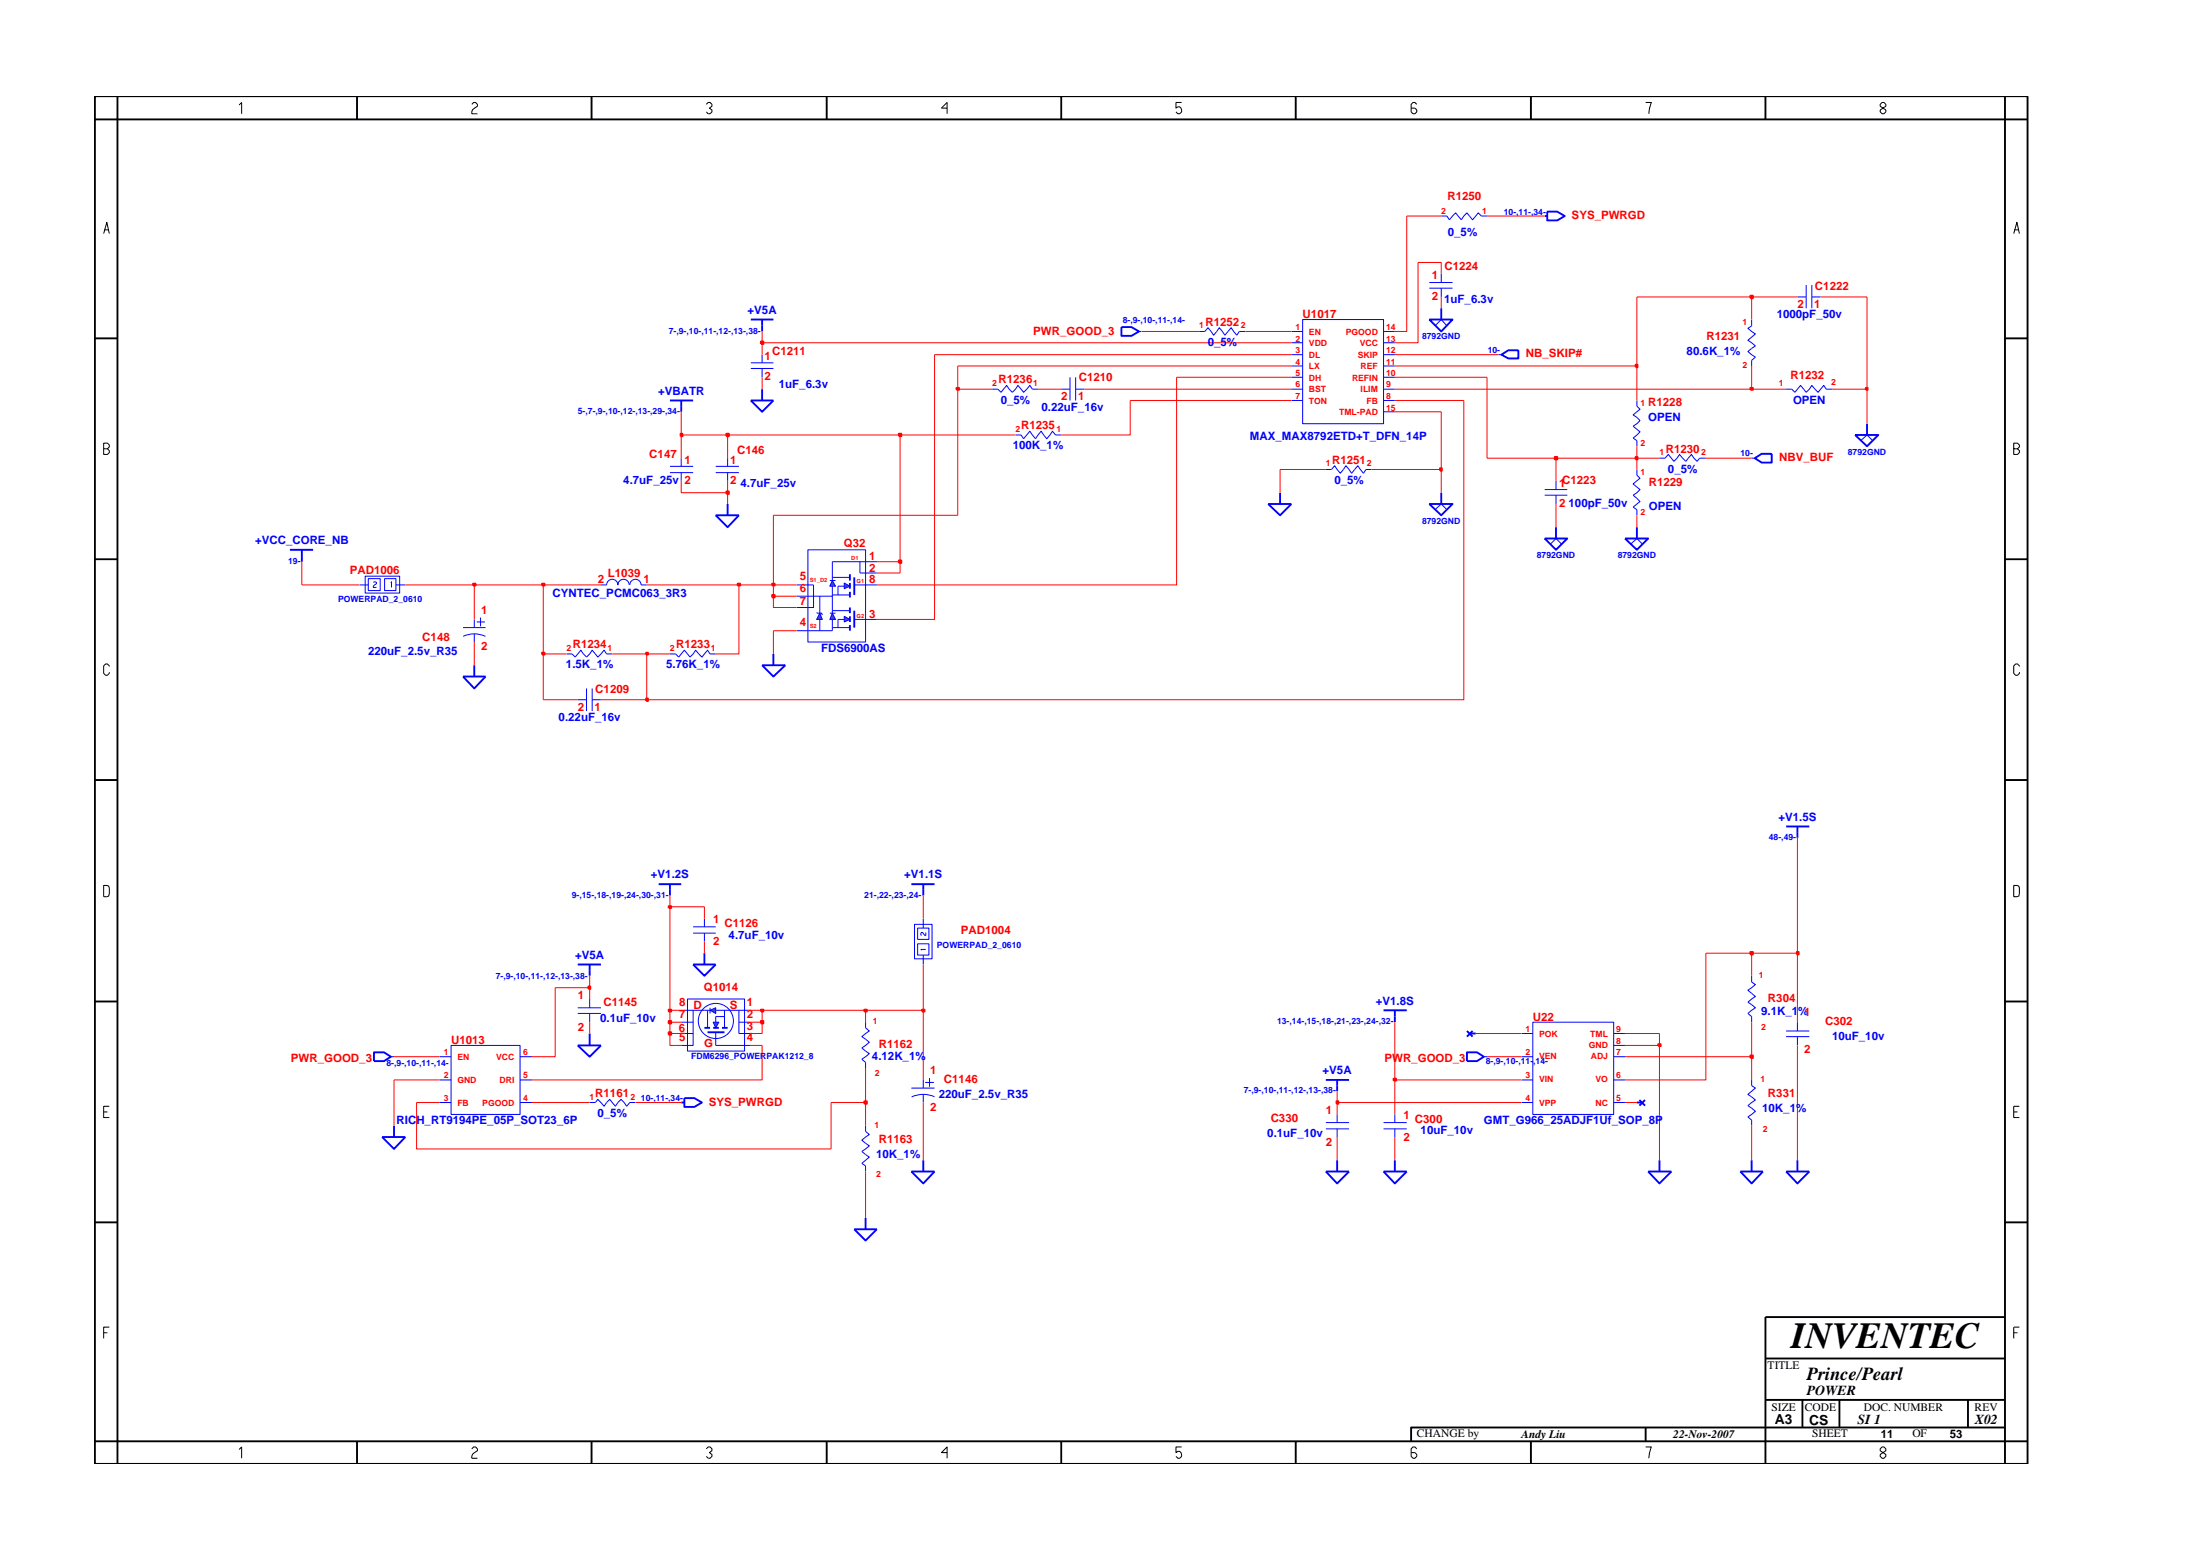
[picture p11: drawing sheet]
<svg xmlns="http://www.w3.org/2000/svg" width="297mm" height="210mm" viewBox="0 0 297 210" stroke-linecap="round" stroke-linejoin="round" font-family="sans-serif">
<path d="M101.4 49h3M101.4 49.7h3M102.9 47.9v1.1M102.9 49.7v1.2" fill="none" stroke="#00f" stroke-width=".14"/>
<path d="M101.4 54h3l-1.5 1.6zM102.9 52.5v1.5M115.3 77.9v2.4" fill="none" stroke="#00f" stroke-width=".25"/>
<path d="M112.4 78.3l.4 .8h-.8z" fill="#3c3cc8"/>
<path d="M112 78.3h.8M112.4 78.3l.4 .8h-.8z" fill="none" stroke="#00f" stroke-width=".14"/>
<path d="M114 78.7l.8 .4-.8 .3z" fill="#3c3cc8"/>
<path d="M112.4 79.1v1.2h2.4M114 78.7l.8 .4-.8 .3zM114 79.1h-.9v1.2M114.8 77.9h-2.4v.4" fill="none" stroke="#00f" stroke-width=".14"/>
<path d="M114.8 77.5v.8M114.8 78.7v.7M114.8 79.9v.7" fill="none" stroke="#00f" stroke-width=".25"/>
<path d="M110.7 82.7l.3 .9h-.7z" fill="#3c3cc8"/>
<path d="M112.4 75.8v2.1M110.3 82.7h.6l.1 .3M110.7 82.7l.3 .9h-.7z" fill="none" stroke="#00f" stroke-width=".14"/>
<path d="M115.3 82.4v2.3" fill="none" stroke="#00f" stroke-width=".25"/>
<path d="M112.4 82.7l.4 .9h-.8z" fill="#3c3cc8"/>
<path d="M112 82.7h.8M112.4 82.7l.4 .9h-.8z" fill="none" stroke="#00f" stroke-width=".14"/>
<path d="M114 83.2l.8 .4-.8 .3z" fill="#3c3cc8"/>
<g fill="none" stroke="#00f" stroke-width=".14">
<path d="M193 38.9h3.1M193 38.1h3.1M194.6 36.9v1.2M194.6 38.9v1.2M194.6 29.2h.8l.3 .5 .8-1 .8 1 .8-1 .7 1 .8-1 .4 .5h.8M243.9 38.5v3.1M244.6 38.5v3.1M134 52.5h.7l.5 .4 .7-.9 .8 .9 .7-.9 .8 .9 .9-.9 .3 .5h.8M137.1 58.7h.8l.3 .5 .9-1 .7 1 .8-1 .7 1 .8-1 .4 .5h.8M161.9 44.7h.8l.4-.5 .8 1 .7-1 .8 1 .8-1 .8 1 .3-.5h.9M193.7 44l.9-.9 .8 .9M202.3 47.9h.4"/>
<path d="M221 54v.8l.4 .4-.9 .8 .9 .8-.9 .7 .9 .8-.9 .8 .5 .4v.7M241.2 52.5h.7l.4 .4 .8-.9 .8 .9 .7-.9 .9 .9 .7-.9 .4 .5h.8M242.7 40.1h1.2M244.6 40.1h1.2M48.5 78.9h1.2M49.3 77.8h4.7v2.2h-4.7zM49.7 78.1h1.6v1.6h-1.6zM50.4 78.6l.2-.1 .2 .1v.2l-.4 .3v.2h.4M51.9 78.1h1.6v1.6h-1.6zM52.8 78.7l.1-.2v.8M53.5 78.9h1.2M81.1 78.9h.8a.76 .76 0 0 1 .8-.7 .76 .76 0 0 1 .7 .7 .76 .76 0 0 1 .8-.7 .76 .76 0 0 1 .7 .7"/>
<path d="M85 78.9a.76 .76 0 0 1 .8-.7 .76 .76 0 0 1 .8 .7h.7M90.5 62.9h3.1M90.5 63.8h3.1M92 61.8v1.1M92 63.8v1.1M96.6 62.9h3.2M96.6 63.8h3.2M98.2 61.8v1.1M98.2 63.8v1.1M107.6 78.9h2.2v3.1h-2.2M109.1 74.2h7.8v12.4h-7.8zM112.4 75.8h6"/>
<path d="M115.3 78.9h3.1M116.1 75.8v1.5h2.3M179 63.4h.8l.4-.5 .8 1 .7-1 .8 1 .8-1 .8 1 .3-.5h.8M208.6 66.1h3M208.6 66.8h3M209.3 73.4l.8-.7 .7 .7M210.1 64.9v1.2M210.1 66.8v1.2M220.2 73.4l.8-.7 .8 .7M221 63.4v.7l.4 .4-.9 .8 .9 .8-.9 .7 .9 .9-.9 .7 .5 .4v.7M224.1 61.8h.7l.4-.5 .8 1 .8-1 .8 1 .8-1 .7 1 .4-.5h.8M236.5 61.8h.4"/>
<path d="M62.5 84.7h3.1M62.5 85.9a3.6 3.6 0 0 1 3 0M64 83.6v1.1M64 85.5v1.1M64.4 83.9h1.1M64.9 83.3v1.2M76.5 88.3h.7l.5 .4 .7-1 .8 1 .8-1 .7 1 .9-1 .3 .6h.8M78 94.4h1.2M79.2 92.9v3.1M80 94.4h1.1M80 92.9v3.1M90.5 88.3h.7l.4 .4 .8-1 .8 1 .7-1 .9 1 .7-1 .4 .6h.7"/>
<path d="M107.6 80.5h4.8M110.7 80.5v2.2M110.7 83.6v1.5M112.4 80.3v2.4M112.4 83.6v1.5h-4.8M112.4 84.7h2.4M112.4 82.4h2.4M114 83.2l.8 .4-.8 .3zM114 83.6h-.9v1.1M115.3 83.6h3.1M96.6 139.3v1.8M116.9 138v.7l.5 .4-1 .8 1 .8-1 .7 1 .8-1 .7 .5 .5v.7"/>
<path d="M123.5 124.7h2.3v4.7h-2.3zM123.9 127.4h1.5v1.5h-1.5zM123.9 125.3h1.5v1.5h-1.5zM124.7 124v1.3M124.7 128.9v1.3M125 128.1h-.7l.2 .1M125 125.8v.5l-.4-.5h-.2l-.1 .2 .1 .3M205.4 139.5h1.6M207 138h10.9v12.4h-10.9zM217.9 139.5h1.5M236.5 131.7v.8l.5 .4-1 .7 1 .9-1 .7 1 .8-1 .8 .5 .4v.8M241.2 139.1h3.1"/>
<path d="M241.2 139.9h3.1M242.7 138v1.1M242.7 139.9v1.2M52.8 142.6h.4M59.4 145.7h1.5M59.4 142.6h1.5M59.4 148.8h1.5M60.9 141.1h9.3v9.3h-9.3zM70.2 145.7h1.6M70.2 142.6h1.6M70.2 148.8h1.6M79.6 148.8h.8l.3-.4 .9 .9 .7-.9 .8 .9 .7-.9 .8 .9 .4-.5h.8"/>
<path d="M116.9 151.9v.8l.5 .4-1 .8 1 .7-1 .8 1 .8-1 .8 .5 .3v.8M123 146.8h3.2M124.7 145.7v1.1M124.7 147.7v1.1M124.9 146.1h1.2M125.5 145.5v1.2M126.2 148a3.7 3.7 0 0 0-3.1 0M179 151.5h3.1M179 152.3h3.1M180.5 150.4v1.1M180.5 152.3v1.1M200.3 142.6h.5"/>
<path d="M205.4 142.6h1.6M205.4 148.8h1.6M205.4 145.7h1.6M217.9 145.7h1.5M217.9 141.1h1.5M217.9 142.6h1.5M217.9 148.8h1.5M236.5 145.7v.8l.5 .3-1 .9 1 .7-1 .8 1 .8-1 .7 .5 .5v.7"/>
</g>
<g fill="none" stroke="#00f" stroke-width=".25">
<path d="M208.6 29.2h.3M208.9 28.6h1.4l1 .6-1 .5h-1.4zM90.5 54h3.1M92 54v1.6M101.4 43.1h3M102.9 43.1v1.6M193 43.1h3.1l-1.5 1.6zM194.6 41.6v1.5M202.7 47.9l1-.6h1.3v1.1h-1.3zM96.6 69.5h3.2l-1.6 1.6zM98.2 68v1.5M171.2 68h3.2l-1.6 1.5z"/>
<path d="M172.8 66.5v1.5M208.6 72.7h3l-1.5 1.5zM210.1 71.1v1.6M219.4 72.7h3.1l-1.5 1.5zM221 71.1v1.6M236.9 61.8l1-.6h1.3v1.2h-1.3zM62.5 91.3h3.1l-1.6 1.6zM64 89.8v1.5M114.8 82v.7M114.8 83.2v.7M114.8 84.4v.7M88.9 119.3h3.1"/>
<path d="M90.5 119.3v1.5M123 119.3h3.2M124.7 119.3v1.5M241.2 111.5h3.1M242.7 111.5v1.6M79.6 139.5v1.6M93.6 130.2h3l-1.5 1.5zM95.1 128.6v1.6M95.5 139.3h2.3M186.8 136.3h3.1M188.3 136.3v1.7M198.1 139.1l.7 .8"/>
<path d="M198.4 139.5h.8M198.8 139.1l-.7 .8M50.5 142h1.3l1 .6-1 .6h-1.3zM78 141.1h3.1l-1.5 1.5zM179 158.1h3.1l-1.6 1.6zM180.5 156.6v1.5M186.8 158.1h3.1l-1.6 1.6zM188.3 156.6v1.5M198.1 142h1.3l.9 .6-.9 .6h-1.3zM222.5 158.1h3.2l-1.6 1.6zM224.1 156.6v1.5M235 158.1h3l-1.5 1.6z"/>
<path d="M236.5 156.6v1.5M241.2 158.1h3.1l-1.6 1.6zM242.7 156.6v1.5"/>
</g>
<path d="M95.9 136.3l.7-.3v.8z" fill="#3c3cc8"/>
<path d="M95.9 136.3l.7-.3v.8zM95.9 136v.8" fill="none" stroke="#00f" stroke-width=".14"/>
<path d="M96.3 138h.8l-.5 .7z" fill="#3c3cc8"/>
<g fill="none" stroke="#00f" stroke-width=".14">
<path d="M143.3 52.5h1.2M144.5 50.9v3.1M145.2 52.5h1.2M145.2 50.9v3.1M153.8 44.7h.3M174.4 46.3h1.5M174.4 49.4h1.5M174.4 52.5h1.5M174.4 44.7h1.5M174.4 47.9h1.5M174.4 50.9h1.5M174.4 54h1.5"/>
<path d="M175.9 43.1h10.9v14.1h-10.9zM186.8 44.7h1.5M186.8 47.9h1.5M186.8 50.9h1.5M186.8 54h1.5M186.8 46.3h1.5M186.8 49.4h1.5M186.8 52.5h1.5M186.8 55.6h1.5M236.5 43.1v.9l-.5 .3 1 .8-1 .8 1 .8-1 .7 1 .8-.5 .4v.8M251.2 59.5l.9-.8 .7 .8M193.7 68.8l.9-.8 .8 .8"/>
<path d="M78 136.8h3.1M78 136h3.1M79.6 134.8v1.2M79.6 136.8v1.2M92 138h1.6M92 139.5h1.6M92.8 134.8h7.7v7h-7.7zM93.6 136.3v4.8h-1.6M93.6 125.1h3M93.6 125.9h3M95.1 124v1.1M95.1 125.9v1.1"/>
<path d="M95.5 136.3v2.4M95.9 136.3h-3.9M96.3 138h.8l-.5 .7zM96.6 136.3h4.8M97.8 136.3v2.4M97.8 137.2h-1.2v.8M99.8 138h1.6M99.8 136.3v3.2h1.6M96.6 141.1h4.8M186.8 151.5h3.1M186.8 152.3h3.1M188.3 150.4v1.1"/>
<path d="M188.3 152.3v1.1"/>
<circle cx="96.7" cy="137.8" r="2.37"/>
</g>
<g fill="none" stroke="#00f" stroke-width=".25">
<path d="M151.4 44.1h1.4l1 .6-1 .6h-1.4zM250.5 58.7h3.1l-1.5 1.5zM252.1 57.2v1.5M39.1 74.2h3.2M40.8 74.2v1.6M193 68h3.1l-1.5 1.5zM194.6 66.5v1.5M102.9 89.8h3.1l-1.6 1.5zM104.4 88.3v1.5M78 130.2h3.1M79.6 130.2v1.5M95.1 138.7h.8"/>
<path d="M96.3 138.7h.8M97.5 138.7h.7M51.6 153.4h3.1l-1.5 1.7zM53.2 151.9v1.5M92 148.8h.4M92.4 148.2h1.4l1 .6-1 .6h-1.4zM123 158.1h3.2l-1.5 1.6zM124.7 156.6v1.5M179 145.7h3.1M180.5 145.7v1.6M221 148.8h.8M221.3 148.4l.8 .8"/>
<path d="M222.1 148.4l-.8 .8M115.3 165.9h3.1l-1.5 1.5zM116.9 164.4v1.5"/>
</g>
<g fill="none" stroke="#f00" stroke-width=".14">
<path d="M53.2 145.7v6.2M59.4 148.8h-3.2v6.3h56v-6.3h4.7v3.1M71.8 148.8h7.8M85.8 148.8h6.2M116.9 158.1v6.3M124.7 148.8v7.8M180.5 148.8v1.6M180.5 153.4v3.2M188.3 145.7v4.7M188.3 153.4v3.2M224.1 141.1v15.5M236.5 151.9v4.7"/>
<path d="M242.7 141.1v15.5"/>
</g>
<path d="M116.7 148.6h.3v.4h-.3z" fill="#8e2323"/>
<path d="M116.7 148.6h.3v.4h-.3z" fill="none" stroke="#f00" stroke-width=".25"/>
<path d="M116.9 144.1v4.7" fill="none" stroke="#f00" stroke-width=".14"/>
<path d="M180.5 148.6h.2v.4h-.2z" fill="#8e2323"/>
<path d="M180.5 148.6h.2v.4h-.2z" fill="none" stroke="#f00" stroke-width=".25"/>
<path d="M124.7 136.3v9.4M53.2 145.7h6.2M102.9 141.1v4.6h-31.1M180.5 147.3v1.5h24.9M219.4 148.8h1.6" fill="none" stroke="#f00" stroke-width=".14"/>
<path d="M188.2 145.6h.3v.2h-.3z" fill="#8e2323"/>
<path d="M188.2 145.6h.3v.2h-.3z" fill="none" stroke="#f00" stroke-width=".25"/>
<path d="M75 133.3v9.3h-3.2M188.3 138v7.7h17.1M230.3 128.6v17.1h-10.9M53.2 142.6h6.2M200.8 142.6h4.6M219.4 142.6h17.1v3.1" fill="none" stroke="#f00" stroke-width=".14"/>
<path d="M236.3 142.4h.4v.4h-.4z" fill="#8e2323"/>
<path d="M236.3 142.4h.4v.4h-.4z" fill="none" stroke="#f00" stroke-width=".25"/>
<path d="M90.5 139.5v1.6h1.5M236.5 138v4.6M101.4 141.1h1.5M219.4 141.1h4.7" fill="none" stroke="#f00" stroke-width=".14"/>
<path d="M223.9 140.9h.3v.3h-.3z" fill="#8e2323"/>
<path d="M223.9 140.9h.3v.3h-.3z" fill="none" stroke="#f00" stroke-width=".25"/>
<path d="M79.6 138v1.5M224.1 139.5v1.6" fill="none" stroke="#f00" stroke-width=".14"/>
<path d="M90.3 139.3h.3v.3h-.3z" fill="#8e2323"/>
<path d="M90.3 139.3h.3v.3h-.3z" fill="none" stroke="#f00" stroke-width=".25"/>
<path d="M90.5 138v1.5h1.5M102.9 138v1.5h-1.5M199.2 139.5h6.2M219.4 139.5h4.7" fill="none" stroke="#f00" stroke-width=".14"/>
<path d="M90.3 137.8h.3v.3h-.3z" fill="#8e2323"/>
<path d="M90.3 137.8h.3v.3h-.3z" fill="none" stroke="#f00" stroke-width=".25"/>
<path d="M90.5 136.3v1.7h1.5M101.4 138h1.5" fill="none" stroke="#f00" stroke-width=".14"/>
<path d="M102.7 137.8h.4v.3h-.4z" fill="#8e2323"/>
<path d="M102.7 137.8h.4v.3h-.4z" fill="none" stroke="#f00" stroke-width=".25"/>
<path d="M102.9 136.3v1.7M116.9 136.3v1.7M242.7 128.6v9.4" fill="none" stroke="#f00" stroke-width=".14"/>
<path d="M90.3 136.3h.3v.2h-.3z" fill="#8e2323"/>
<path d="M90.3 136.3h.3v.2h-.3z" fill="none" stroke="#f00" stroke-width=".25"/>
<path d="M90.5 122.4v13.9h1.5M101.4 136.3h1.5" fill="none" stroke="#f00" stroke-width=".14"/>
<path d="M102.7 136.3h.4v.2h-.4z" fill="#8e2323"/>
<path d="M102.7 136.3h.4v.2h-.4z" fill="none" stroke="#f00" stroke-width=".25"/>
<path d="M102.9 136.3h14" fill="none" stroke="#f00" stroke-width=".14"/>
<path d="M116.7 136.3h.3v.2h-.3z" fill="#8e2323"/>
<path d="M116.7 136.3h.3v.2h-.3z" fill="none" stroke="#f00" stroke-width=".25"/>
<path d="M116.9 136.3h7.8" fill="none" stroke="#f00" stroke-width=".14"/>
<path d="M124.5 136.3h.3v.2h-.3z" fill="#8e2323"/>
<path d="M124.5 136.3h.3v.2h-.3z" fill="none" stroke="#f00" stroke-width=".25"/>
<path d="M75 133.3h4.6v1.5M124.7 130.2v6.1" fill="none" stroke="#f00" stroke-width=".14"/>
<path d="M79.4 133.1h.3v.4h-.3z" fill="#8e2323"/>
<path d="M79.4 133.1h.3v.4h-.3z" fill="none" stroke="#f00" stroke-width=".25"/>
<path d="M79.6 131.7v1.6M95.1 127v1.6M230.3 128.6h6.2v3.1" fill="none" stroke="#f00" stroke-width=".14"/>
<path d="M236.3 128.5h.4v.3h-.4z" fill="#8e2323"/>
<path d="M236.3 128.5h.4v.3h-.4z" fill="none" stroke="#f00" stroke-width=".25"/>
<path d="M236.5 128.6h6.2" fill="none" stroke="#f00" stroke-width=".14"/>
<path d="M242.6 128.5h.3v.3h-.3z" fill="#8e2323"/>
<path d="M242.6 128.5h.3v.3h-.3z" fill="none" stroke="#f00" stroke-width=".25"/>
<path d="M242.7 116.2v12.4M95.1 122.4v1.6M124.7 120.8v3.2" fill="none" stroke="#f00" stroke-width=".14"/>
<path d="M90.3 122.3h.3v.2h-.3z" fill="#8e2323"/>
<path d="M90.3 122.3h.3v.2h-.3z" fill="none" stroke="#f00" stroke-width=".25"/>
<path d="M73.3 88.3v6.1h4.7M81.1 94.4h6.2M242.7 113.1v3.1M90.5 120.8v1.6h4.6" fill="none" stroke="#f00" stroke-width=".14"/>
<path d="M87.2 94.3h.3v.3h-.3z" fill="#8e2323"/>
<path d="M87.2 94.3h.3v.3h-.3z" fill="none" stroke="#f00" stroke-width=".25"/>
<path d="M197.6 54v40.4h-110.3v-6.1M64 86.6v3.2" fill="none" stroke="#f00" stroke-width=".14"/>
<path d="M73.2 88.1h.3v.2h-.3z" fill="#8e2323"/>
<path d="M73.2 88.1h.3v.2h-.3z" fill="none" stroke="#f00" stroke-width=".25"/>
<path d="M73.3 78.9v9.4h3.2M82.7 88.3h4.6" fill="none" stroke="#f00" stroke-width=".14"/>
<path d="M87.2 88.1h.3v.2h-.3z" fill="#8e2323"/>
<path d="M87.2 88.1h.3v.2h-.3z" fill="none" stroke="#f00" stroke-width=".25"/>
<path d="M126.2 47.9v35.7h-7.8M64 78.9v4.7M99.8 78.9v9.4h-3.2M87.3 88.3h3.2M104.4 80.5v1.5h3.2M107.6 85.1h-3.2v3.2" fill="none" stroke="#f00" stroke-width=".14"/>
<path d="M104.3 80.3h.3v.3h-.3z" fill="#8e2323"/>
<path d="M104.3 80.3h.3v.3h-.3z" fill="none" stroke="#f00" stroke-width=".25"/>
<path d="M40.8 75.8v3.1h7.7M54.7 78.9h9.3M104.4 78.9v1.6h3.2" fill="none" stroke="#f00" stroke-width=".14"/>
<path d="M63.9 78.8h.3v.2h-.3z" fill="#8e2323"/>
<path d="M63.9 78.8h.3v.2h-.3z" fill="none" stroke="#f00" stroke-width=".25"/>
<path d="M64 78.9h9.3" fill="none" stroke="#f00" stroke-width=".14"/>
<path d="M73.2 78.8h.3v.2h-.3z" fill="#8e2323"/>
<path d="M73.2 78.8h.3v.2h-.3z" fill="none" stroke="#f00" stroke-width=".25"/>
<path d="M73.3 78.9h7.8M87.3 78.9h12.5" fill="none" stroke="#f00" stroke-width=".14"/>
<path d="M99.6 78.8h.3v.2h-.3z" fill="#8e2323"/>
<path d="M99.6 78.8h.3v.2h-.3z" fill="none" stroke="#f00" stroke-width=".25"/>
<path d="M99.8 78.9h4.6" fill="none" stroke="#f00" stroke-width=".14"/>
<path d="M104.3 78.8h.3v.2h-.3z" fill="#8e2323"/>
<path d="M104.3 78.8h.3v.2h-.3z" fill="none" stroke="#f00" stroke-width=".25"/>
<path d="M158.9 50.9v28h-40.5M104.4 69.5v9.4h3.2M118.4 75.8h3.1v1.5h-3.1" fill="none" stroke="#f00" stroke-width=".14"/>
<path d="M121.4 75.6h.3v.4h-.3z" fill="#8e2323"/>
<path d="M121.4 75.6h.3v.4h-.3z" fill="none" stroke="#f00" stroke-width=".25"/>
<path d="M121.5 58.7v17.1M129.3 52.5v17h-24.9M92 64.9v1.6h6.2v1.5M210.1 68v3.1M221 69.5v1.6" fill="none" stroke="#f00" stroke-width=".14"/>
<path d="M98.1 66.3h.3v.4h-.3z" fill="#8e2323"/>
<path d="M98.1 66.3h.3v.4h-.3z" fill="none" stroke="#f00" stroke-width=".25"/>
<path d="M98.2 64.9v1.6M179 63.4h-6.2v3.1M185.2 63.4h9.4v3.1M210.1 61.8v3.1" fill="none" stroke="#f00" stroke-width=".14"/>
<path d="M194.4 63.2h.3v.3h-.3z" fill="#8e2323"/>
<path d="M194.4 63.2h.3v.3h-.3z" fill="none" stroke="#f00" stroke-width=".25"/>
<path d="M92 58.7v3.1M98.2 58.7v3.1M194.6 55.6v7.8M200.8 50.9v10.9h9.3M221 61.8v1.6" fill="none" stroke="#f00" stroke-width=".14"/>
<path d="M209.9 61.7h.4v.3h-.4z" fill="#8e2323"/>
<path d="M209.9 61.7h.4v.3h-.4z" fill="none" stroke="#f00" stroke-width=".25"/>
<path d="M210.1 61.8h10.9" fill="none" stroke="#f00" stroke-width=".14"/>
<path d="M220.8 61.7h.3v.3h-.3z" fill="#8e2323"/>
<path d="M220.8 61.7h.3v.3h-.3z" fill="none" stroke="#f00" stroke-width=".25"/>
<path d="M221 60.2v1.6h3.1M230.3 61.8h6.2" fill="none" stroke="#f00" stroke-width=".14"/>
<path d="M91.9 58.5h.2v.4h-.2z" fill="#8e2323"/>
<path d="M91.9 58.5h.2v.4h-.2z" fill="none" stroke="#f00" stroke-width=".25"/>
<path d="M92 55.6v3.1h6.2" fill="none" stroke="#f00" stroke-width=".14"/>
<path d="M98.1 58.5h.3v.4h-.3z" fill="#8e2323"/>
<path d="M98.1 58.5h.3v.4h-.3z" fill="none" stroke="#f00" stroke-width=".25"/>
<path d="M98.2 58.7h23.3" fill="none" stroke="#f00" stroke-width=".14"/>
<path d="M121.4 58.5h.3v.4h-.3z" fill="#8e2323"/>
<path d="M121.4 58.5h.3v.4h-.3z" fill="none" stroke="#f00" stroke-width=".25"/>
<path d="M102.9 50.9v1.6M121.5 58.7h15.6M174.4 54h-21.8v4.7h-9.3M188.3 55.6h6.3M188.3 54h9.3M221 49.4v4.6M252.1 52.5v4.7" fill="none" stroke="#f00" stroke-width=".14"/>
<path d="M129.1 52.4h.4v.2h-.4z" fill="#8e2323"/>
<path d="M129.1 52.4h.4v.2h-.4z" fill="none" stroke="#f00" stroke-width=".25"/>
<path d="M129.3 49.4v3.1h4.7M140.2 52.5h3.1M146.4 52.5h28M188.3 52.5h48.2" fill="none" stroke="#f00" stroke-width=".14"/>
<path d="M236.3 52.4h.4v.2h-.4z" fill="#8e2323"/>
<path d="M236.3 52.4h.4v.2h-.4z" fill="none" stroke="#f00" stroke-width=".25"/>
<path d="M236.5 49.4v3.1h4.7M247.4 52.5h4.7" fill="none" stroke="#f00" stroke-width=".14"/>
<path d="M251.9 52.4h.3v.2h-.3z" fill="#8e2323"/>
<path d="M251.9 52.4h.3v.2h-.3z" fill="none" stroke="#f00" stroke-width=".25"/>
<path d="M129.3 49.4h45.1M158.9 50.9h15.5M188.3 50.9h12.5M188.3 49.4h32.7M252.1 40.1v12.4" fill="none" stroke="#f00" stroke-width=".14"/>
<path d="M220.8 49.2h.3v.4h-.3z" fill="#8e2323"/>
<path d="M220.8 49.2h.3v.4h-.3z" fill="none" stroke="#f00" stroke-width=".25"/>
<path d="M102.9 46.3v1.6M126.2 47.9h48.2M188.3 47.9h14M221 40.1v9.3" fill="none" stroke="#f00" stroke-width=".14"/>
<path d="M102.7 46.1h.4v.3h-.4z" fill="#8e2323"/>
<path d="M102.7 46.1h.4v.3h-.4z" fill="none" stroke="#f00" stroke-width=".25"/>
<path d="M189.9 29.2v15.5h-1.6M191.5 35.4v10.9h-3.2M102.9 44.7v1.6h71.5M154.1 44.7h7.8M168.2 44.7h6.2M194.6 40.1v1.5M221 40.1h15.5v3" fill="none" stroke="#f00" stroke-width=".14"/>
<path d="M236.3 39.9h.4v.3h-.4z" fill="#8e2323"/>
<path d="M236.3 39.9h.4v.3h-.4z" fill="none" stroke="#f00" stroke-width=".25"/>
<path d="M189.9 29.2h4.7M191.5 35.4h3.1v1.5M200.8 29.2h7.8M236.5 40.1h6.2M245.8 40.1h6.3" fill="none" stroke="#f00" stroke-width=".14"/>
<g fill="none" stroke="#000" stroke-width=".25">
<path d="M12.8 13h261v184.6h-261zM15.9 13v184.6M48.2 13v3.1M79.9 13v3.1M111.6 13v3.1M143.3 13v3.1M174.9 13v3.1M206.7 13v3.1M238.4 13v3.1M270.7 13v184.6M273.8 16.1h-261M12.8 45.7h3.1"/>
<path d="M270.7 45.7h3.1M12.8 75.5h3.1M270.7 75.5h3.1M12.8 105.3h3.1M270.7 105.3h3.1M12.8 135.2h3.1M270.7 135.2h3.1M12.8 165h3.1M270.7 177.7h-32.3v19.9M270.7 165h3.1M48.2 194.5v3.1M79.9 194.5v3.1"/>
<path d="M111.6 194.5v3.1M143.3 194.5v3.1M174.9 194.5v3.1M206.7 194.5v3.1M222.2 192.6v1.9M238.4 183.3h32.3M238.4 188.9h32.3M243.4 188.9v3.7M248.4 188.9v3.7M265.7 188.9v3.7M270.7 192.6h-80.2v1.9M273.8 194.5h-261"/>
</g>
<g fill="none" stroke="#000" stroke-width=".14">
<path d="M32.3 14.2l.3-.4v1.6M63.7 14.1l.3-.3h.2l.3 .3v.2l-.5 .4-.3 .4v.3h.8M95.4 14.1l.2-.3h.3l.2 .3v.2l-.3 .3 .3 .2v.3l-.2 .3h-.3l-.2-.3M127.9 14.6h-.8l.8-.8v1.6M159.5 13.8h-.7v.8l.2-.2a.5 .5 0 0 1 .5 .7l-.2 .3h-.3l-.2-.3M191.3 14.1l-.3-.3h-.2l-.3 .3v1l.3 .3h.2l.3-.3v-.3l-.3-.2h-.5M222.2 13.8h.8l-.4 1.6M254.1 13.8l-.2 .3v.2l.7 .5v.3l-.2 .3h-.3l-.2-.3v-.3l.7-.5v-.2l-.2-.3zM14 31.5l.4-1.5 .4 1.5M14.1 31h.6M271.9 31.5l.4-1.5 .4 1.5M272 31h.6"/>
<path d="M14 59.8h.5l.3 .3v.2l-.3 .3 .3 .2v.3l-.3 .2h-.5zM14 60.6h.5M271.9 60.6h.5l.3-.3v-.2l-.3-.3h-.5v1.5h.5l.3-.2v-.3l-.3-.2M14.8 89.9l-.3-.3h-.2l-.3 .3v1l.3 .2h.2l.3-.2v-.2M272.7 89.9l-.3-.3h-.3l-.2 .3v1l.2 .2h.3l.3-.2v-.2M14 119.5l.7 .1 .1 .2-.1 1.1-.7 .1zM271.9 119.5l.7 .1 .1 .2-.1 1.1-.7 .1zM14 150.1h.5M14.8 149.3h-.8v1.5h.8M271.9 150.1h.5M272.7 149.3h-.8v1.5h.8M14 179.9h.5"/>
<path d="M14.8 179.1h-.8v1.5M271.9 179.9h.5M272.7 179.1h-.8v1.5M32.3 195.6l.3-.3v1.5M63.7 195.5l.3-.2h.2l.3 .2v.3l-.7 .5-.1 .2v.3h.8M95.4 195.5l.2-.2h.3l.2 .2v.3l-.3 .2 .3 .3v.2l-.2 .3h-.3l-.2-.3M127.9 196h-.8l.8-.7v1.5M159.5 195.3h-.7v.7l.2-.1a.5 .5 0 0 1 .5 .6l-.2 .3h-.3l-.2-.3M191.3 195.5l-.3-.2h-.2l-.3 .2v1l.3 .3h.2l.3-.3v-.2l-.3-.3h-.5M222.2 195.3h.8l-.4 1.5M254.1 195.3l-.2 .2v.3l.7 .5v.2l-.2 .3h-.3l-.2-.3v-.2l.7-.5v-.3l-.2-.2z"/>
</g>
<text font-size="5" x="241.8" y="182">INVENTEC</text>
<text font-size="2.5" x="244" y="186.3">Prince/Pearl</text>
<g font-size="1.9">
<text x="244" y="188.2">POWER</text>
<text x="239.6" y="192.2">A3</text>
<text x="244.3" y="192.3">CS</text>
<text x="250.8" y="192.2">SI 1</text>
<text x="266.6" y="192.2">X02</text>
</g>
<g font-size="1.6" fill="#f00">
<text x="195.4" y="27">R1250</text>
<text x="212.2" y="29.6">SYS_PWRGD</text>
<text x="193.3" y="37.7">1</text>
<text x="193.3" y="40.5">2</text>
<text x="195" y="36.4">C1224</text>
<text x="242.7" y="41.6">2</text>
<text x="245" y="41.6">1</text>
<text x="245.1" y="39.1">C1222</text>
<text x="104.2" y="47.9">C1211</text>
<text x="139.5" y="45.1">PWR_GOOD_3</text>
<text x="162.8" y="44">R1252</text>
<text x="175.9" y="43">U1017</text>
<text x="230.4" y="45.9">R1231</text>
<text x="103.2" y="48.6">1</text>
<text x="103.2" y="51.3">2</text>
<text x="134.8" y="51.7">R1236</text>
<text x="145.7" y="51.5">C1210</text>
<text x="206" y="48.2">NB_SKIP#</text>
<text x="241.7" y="51.2">R1232</text>
<text x="137.9" y="57.9">R1235</text>
<text x="143.3" y="54">2</text>
<text x="145.6" y="54">1</text>
<text x="222.5" y="54.8">R1228</text>
<text x="87.7" y="61.8">C147</text>
<text x="92.4" y="62.6">1</text>
<text x="98.6" y="62.6">1</text>
<text x="98.6" y="65.3">2</text>
<text x="99.5" y="61.3">C146</text>
<text x="179.9" y="62.6">R1251</text>
<text x="210.5" y="65.7">1</text>
<text x="210.9" y="65.3">C1223</text>
<text x="222.6" y="65.6">R1229</text>
<text x="224.9" y="61.1">R1230</text>
<text x="240.2" y="62.2">NBV_BUF</text>
<text x="210.5" y="68.4">2</text>
<text x="47.2" y="77.5">PAD1006</text>
<text x="82.1" y="77.9">L1039</text>
<text x="113.9" y="73.9">Q32</text>
<text x="117.4" y="75.6">1</text>
<text x="117.4" y="77.2">2</text>
<text x="65" y="82.8">1</text>
<text x="80.7" y="78.7">2</text>
<text x="86.9" y="78.7">1</text>
<text x="108" y="78.3">5</text>
<text x="108" y="79.8">6</text>
<text x="108" y="81.6">7</text>
<text x="117.4" y="83.3">3</text>
<text x="117.4" y="78.7">8</text>
<text x="57" y="86.5">C148</text>
<text x="65" y="87.7">2</text>
<text x="77.3" y="87.4">R1234</text>
<text x="91.3" y="87.4">R1233</text>
<text x="108" y="84.5">4</text>
<text x="78" y="96">2</text>
<text x="80.3" y="96">1</text>
<text x="80.4" y="93.5">C1209</text>
<text x="96.3" y="124.5">1</text>
<text x="97.8" y="125.1">C1126</text>
<text x="129.7" y="126">PAD1004</text>
<text x="96.3" y="127.5">2</text>
<text x="78" y="134.8">1</text>
<text x="81.5" y="135.7">C1145</text>
<text x="91.7" y="135.8">8</text>
<text x="91.7" y="137.3">7</text>
<text x="93.6" y="136.2">D</text>
<text x="95" y="133.8">Q1014</text>
<text x="98.6" y="136.2">S</text>
<text x="100.8" y="135.8">1</text>
<text x="100.8" y="137.3">2</text>
<text x="207" y="137.8">U22</text>
<text x="238.7" y="135.2">R304</text>
<text x="39.3" y="143.4">PWR_GOOD_3</text>
<text x="60.9" y="140.8">U1013</text>
<text x="78" y="139.1">2</text>
<text x="91.6" y="139.3">6</text>
<text x="91.7" y="140.5">5</text>
<text x="95.1" y="141.2">G</text>
<text x="100.8" y="140.5">4</text>
<text x="100.8" y="138.9">3</text>
<text x="118.6" y="141.5">R1162</text>
<text x="186.9" y="143.4">PWR_GOOD_3</text>
<text x="243.6" y="142.1">2</text>
<text x="246.4" y="138.4">C302</text>
<text x="80.4" y="148">R1161</text>
<text x="95.7" y="149.2">SYS_PWRGD</text>
<text x="125.6" y="145">1</text>
<text x="125.6" y="149.9">2</text>
<text x="127.4" y="146.1">C1146</text>
<text x="238.7" y="148">R331</text>
<text x="118.6" y="154.2">R1163</text>
<text x="171.6" y="151.4">C330</text>
<text x="179" y="154.6">2</text>
<text x="179" y="150.4">1</text>
<text x="189.5" y="151">1</text>
<text x="189.5" y="153.9">2</text>
<text x="191" y="151.5">C300</text>
</g>
<g font-size="1.6" fill="#00f">
<text x="195.5" y="31.9">0_5%</text>
<text x="195" y="40.9">1uF_6.3v</text>
<text x="100.9" y="42.4">+V5A</text>
<text x="163.1" y="46.7">0_5%</text>
<text x="227.7" y="47.9">80.6K_1%</text>
<text x="239.9" y="43">1000pF_50v</text>
<text x="88.8" y="53.3">+VBATR</text>
<text x="105.2" y="52.4">1uF_6.3v</text>
<text x="135.1" y="54.5">0_5%</text>
<text x="140.6" y="55.4">0.22uF_16v</text>
<text x="168.8" y="59.4">MAX_MAX8792ETD+T_DFN_14P</text>
<text x="222.5" y="56.8">OPEN</text>
<text x="242.1" y="54.5">OPEN</text>
<text x="84.2" y="65.3">4.7uF_25v 2</text>
<text x="100" y="65.7">4.7uF_25v</text>
<text x="136.7" y="60.6">100K_1%</text>
<text x="180.2" y="65.3">0_5%</text>
<text x="225.2" y="63.8">0_5%</text>
<text x="211.8" y="68.4">100pF_50v</text>
<text x="222.6" y="68.8">OPEN</text>
<text x="34.4" y="73.4">+VCC_CORE_NB</text>
<text x="74.6" y="80.6">CYNTEC_PCMC063_3R3</text>
<text x="49.7" y="88.4">220uF_2.5v_R35</text>
<text x="110.9" y="88">FDS6900AS</text>
<text x="76.4" y="90.2">1.5K_1%</text>
<text x="90" y="90.2">5.76K_1%</text>
<text x="75.4" y="97.3">0.22uF_16v</text>
<text x="240.1" y="110.8">+V1.5S</text>
<text x="87.9" y="118.5">+V1.2S</text>
<text x="122.1" y="118.5">+V1.1S</text>
<text x="77.7" y="129.4">+V5A</text>
<text x="98.4" y="126.7">4.7uF_10v</text>
<text x="81" y="137.9">0.1uF_10v</text>
<text x="185.8" y="135.6">+V1.8S</text>
<text x="237.8" y="136.9">9.1K_1%1</text>
<text x="117.7" y="143.1">4.12K_1%</text>
<text x="247.4" y="140.4">10uF_10v</text>
<text x="126.7" y="148.2">220uF_2.5v_R35</text>
<text x="178.6" y="144.9">+V5A</text>
<text x="53.5" y="151.8">RICH_RT9194PE_05P_SOT23_6P</text>
<text x="80.7" y="150.7">0_5%</text>
<text x="171.1" y="153.5">0.1uF_10v</text>
<text x="191.8" y="153.1">10uF_10v</text>
<text x="200.3" y="151.8">GMT_G966_25ADJF1Uf_SOP_8P</text>
<text x="237.9" y="150">10K_1%</text>
<text x="118.3" y="156.2">10K_1%</text>
</g>
<g font-size="1.6">
<text x="238.7" y="184.8">TITLE</text>
<text x="239.2" y="190.4">SIZE</text>
<text x="243.7" y="190.4">CODE</text>
<text x="251.6" y="190.4">DOC. NUMBER</text>
<text x="266.6" y="190.4">REV</text>
<text x="191.3" y="193.9">CHANGE by</text>
<text x="205.4" y="194.1">Andy Liu</text>
<text x="225.9" y="194.1">22-Nov-2007</text>
<text x="244.7" y="193.9">SHEET</text>
<text x="253.9" y="194.1">11</text>
<text x="258.2" y="193.9">OF</text>
<text x="263.3" y="194.1">53</text>
</g>
<g font-size="1.2" fill="#f00">
<text x="194.6" y="28.8">2</text>
<text x="200.1" y="28.8">1</text>
<text x="161.9" y="44.3">1</text>
<text x="167.5" y="44.3">2</text>
<text x="174.9" y="47.6">3</text>
<text x="174.9" y="44.6">1</text>
<text x="174.9" y="46.1">2</text>
<text x="176.7" y="45.2">EN</text>
<text x="176.7" y="46.7">VDD</text>
<text x="181.7" y="45.2">PGOOD</text>
<text x="183.6" y="46.7">VCC</text>
<text x="187.1" y="44.6">14</text>
<text x="187.1" y="47.6">12</text>
<text x="187.1" y="46.1">13</text>
<text x="235.3" y="43.8">1</text>
<text x="134" y="52.1">2</text>
<text x="139.5" y="52.1">1</text>
<text x="174.9" y="52.3">6</text>
<text x="174.9" y="50.7">5</text>
<text x="174.9" y="49.2">4</text>
<text x="174.9" y="53.9">7</text>
<text x="176.7" y="53">BST</text>
<text x="176.7" y="51.4">DH</text>
<text x="176.7" y="48.3">DL</text>
<text x="176.7" y="49.8">LX</text>
<text x="182.5" y="51.4">REFIN</text>
<text x="183.3" y="48.3">SKIP</text>
<text x="183.7" y="53">ILIM</text>
<text x="183.7" y="49.8">REF</text>
<text x="187.1" y="53.9">8</text>
<text x="187.1" y="52.3">9</text>
<text x="187.1" y="49.2">11</text>
<text x="187.1" y="50.7">10</text>
<text x="235.3" y="49.6">2</text>
<text x="240.2" y="52.1">1</text>
<text x="247.3" y="52">2</text>
<text x="137.1" y="58.3">2</text>
<text x="142.6" y="58.3">1</text>
<text x="176.7" y="54.5">TON</text>
<text x="180.8" y="56">TML-PAD</text>
<text x="184.5" y="54.5">FB</text>
<text x="187.1" y="55.4">15</text>
<text x="221.5" y="54.8">1</text>
<text x="179" y="62.9">1</text>
<text x="184.5" y="62.9">2</text>
<text x="221.5" y="60.2">2</text>
<text x="221.5" y="64.1">1</text>
<text x="224.1" y="61.4">1</text>
<text x="229.7" y="61.4">2</text>
<text x="221.5" y="69.5">2</text>
<text x="76.5" y="87.8">2</text>
<text x="82" y="87.8">1</text>
<text x="90.5" y="87.8">2</text>
<text x="96" y="87.8">1</text>
<text x="237.5" y="132">1</text>
<text x="59.9" y="142.4">1</text>
<text x="61.8" y="143">EN</text>
<text x="67" y="143">VCC</text>
<text x="70.6" y="142.4">6</text>
<text x="117.8" y="138.2">1</text>
<text x="206" y="139.3">1</text>
<text x="206" y="142.4">2</text>
<text x="207.8" y="139.9">POK</text>
<text x="207.8" y="142.9">VEN</text>
<text x="214.5" y="141.4">GND</text>
<text x="214.7" y="139.9">TML</text>
<text x="214.8" y="142.9">ADJ</text>
<text x="218.2" y="142.4">7</text>
<text x="218.2" y="140.8">8</text>
<text x="218.2" y="139.3">9</text>
<text x="237.8" y="139">2</text>
<text x="59.9" y="148.6">3</text>
<text x="59.9" y="145.5">2</text>
<text x="61.8" y="149.2">FB</text>
<text x="61.8" y="146.2">GND</text>
<text x="65.1" y="149.2">PGOOD</text>
<text x="67.4" y="146.2">DRI</text>
<text x="70.6" y="148.6">4</text>
<text x="70.6" y="145.5">5</text>
<text x="79.6" y="148.4">1</text>
<text x="85.1" y="148.4">2</text>
<text x="118.1" y="145.2">2</text>
<text x="206" y="145.5">3</text>
<text x="206" y="148.6">4</text>
<text x="207.8" y="146.1">VIN</text>
<text x="207.8" y="149.2">VPP</text>
<text x="215.4" y="146.1">VO</text>
<text x="215.4" y="149.2">NC</text>
<text x="218.2" y="148.6">5</text>
<text x="218.2" y="145.5">6</text>
<text x="237.7" y="146">1</text>
<text x="118.1" y="152.2">1</text>
<text x="238" y="152.7">2</text>
<text x="118.3" y="158.9">2</text>
</g>
<g font-size="1.2" fill="#00f">
<text x="203" y="29">10-,11-,34-</text>
<text x="90.3" y="45">7-,9-,10-,11-,12-,13-,38-</text>
<text x="151.6" y="43.5">8-,9-,10-,11-,14-</text>
<text x="192" y="45.8">8792GND</text>
<text x="200.9" y="47.6">10-</text>
<text x="78" y="55.9">5-,7-,9-,10-,12-,13-,29-,34-</text>
<text x="235" y="61.6">10-</text>
<text x="249.5" y="61.4">8792GND</text>
<text x="192" y="70.7">8792GND</text>
<text x="38.9" y="76.1">19-</text>
<text x="207.5" y="75.3">8792GND</text>
<text x="218.4" y="75.3">8792GND</text>
<text x="45.6" y="81.2">POWERPAD_2_0610</text>
<text x="238.8" y="113.3">48-,49-</text>
<text x="77.2" y="121.1">9-,15-,18-,19-,24-,30-,31-</text>
<text x="116.7" y="121.1">21-,22-,23-,24-</text>
<text x="126.5" y="128">POWERPAD_2_0610</text>
<text x="66.9" y="132.1">7-,9-,10-,11-,12-,13-,38-</text>
<text x="52.2" y="143.8">8-,9-,10-,11-,14-</text>
<text x="93.3" y="142.9">FDM6296_POWERPAK1212_8</text>
<text x="172.4" y="138.2">13-,14-,15-,18-,21-,23-,24-,32-</text>
<text x="200.6" y="143.7">8-,9-,10-,11-,14-</text>
<text x="86.5" y="148.6">10-,11-,34-</text>
<text x="167.9" y="147.5">7-,9-,10-,11-,12-,13-,38-</text>
</g>
<g font-size=".8" fill="#f00">
<text x="114.9" y="75.6">D1</text>
<text x="109.3" y="78.5">S1_D2</text>
<text x="115.7" y="78.7">G1</text>
<text x="115.7" y="83.3">G2</text>
<text x="109.3" y="84.7">S2</text>
</g>
</svg>
